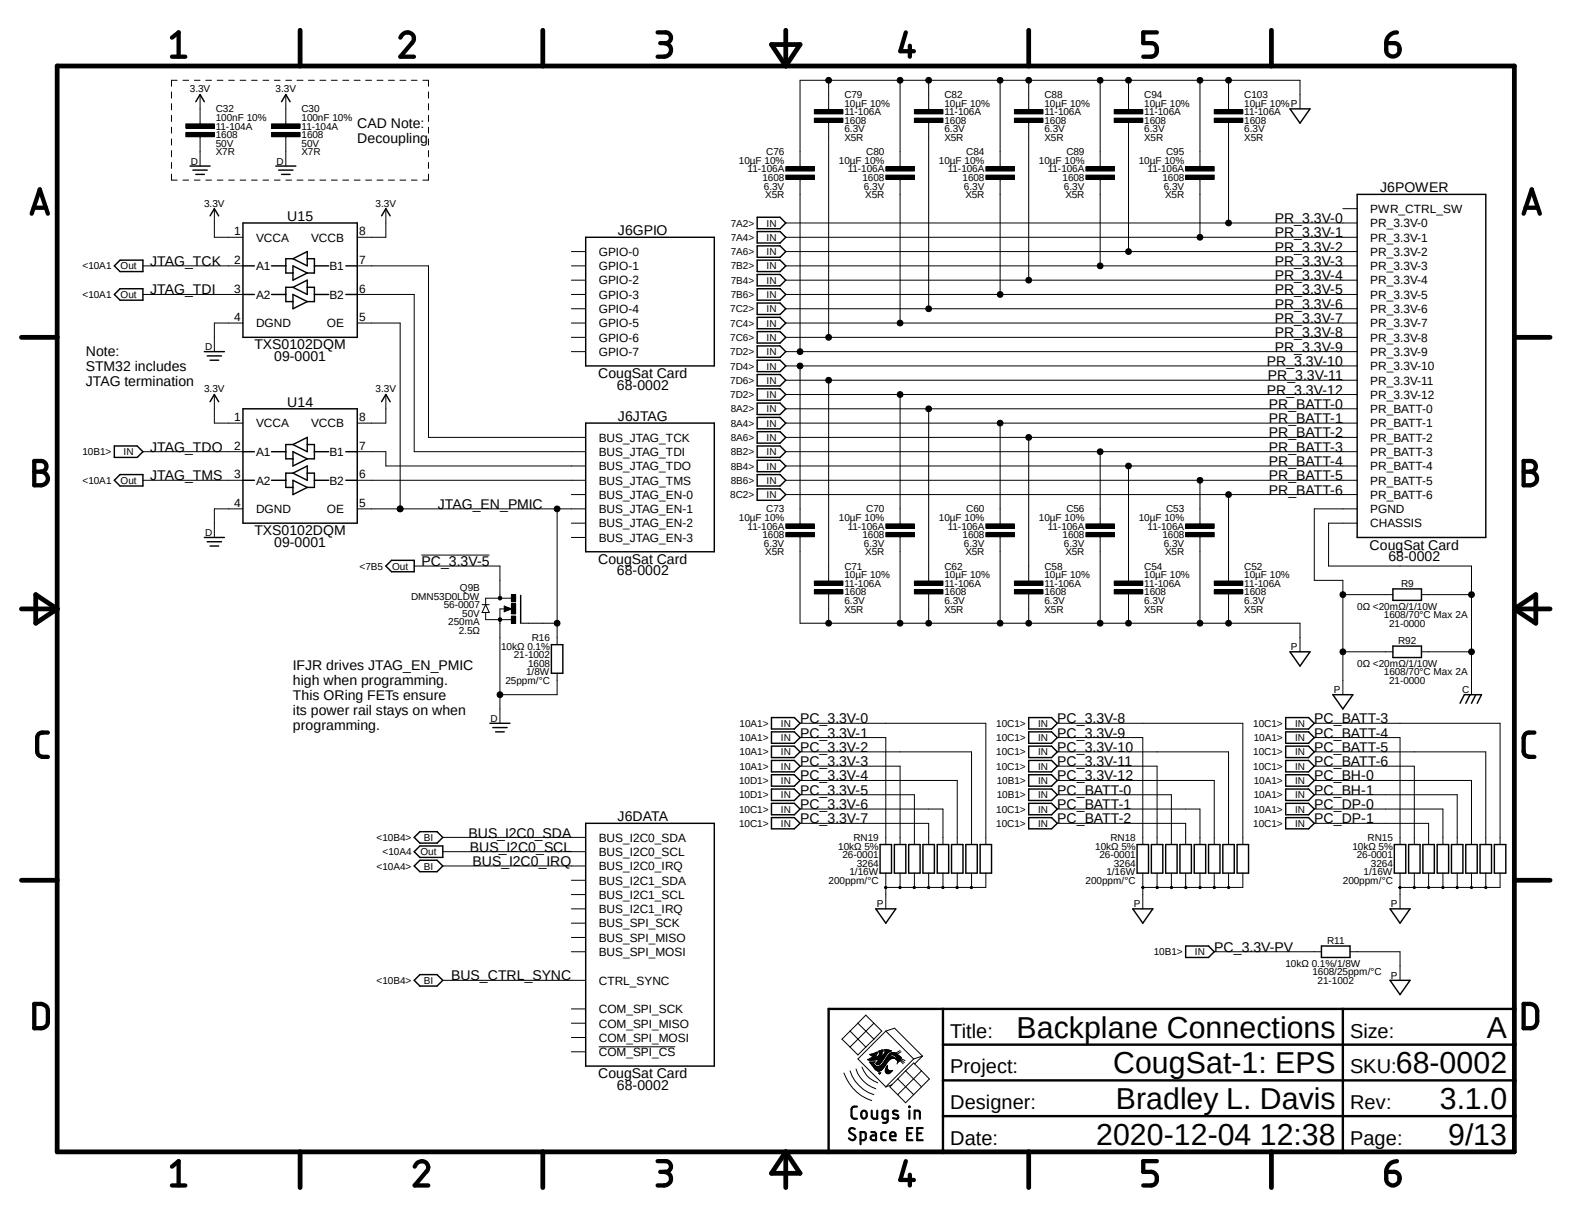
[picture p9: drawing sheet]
<svg xmlns="http://www.w3.org/2000/svg" width="279mm" height="216mm" viewBox="0 0 279 216" stroke-linecap="round" stroke-linejoin="round" font-family="sans-serif">
<path d="M3.4 3.1l272.6 209.7M276 3.1l-272.6 209.7" fill="none" stroke="#fff" stroke-width=".18"/>
<g fill="none" stroke="#000" stroke-width=".18">
<path d="M30.5 16.3v1.1M30.5 18.4v1.1M31.5 14.3h-1v1M32.5 14.3h1M34.5 14.3h1.1M35.6 16.8v5.2M36.6 14.3h1M38.6 14.3h1M40.6 14.3h1.1M42.7 14.3h1M44.7 14.3h1M46.7 14.3h1.1"/>
<path d="M48.8 14.3h1M50.8 14.3h1M50.8 16.8v5.2M52.8 14.3h1M54.8 14.3h1.1M56.9 14.3h1M58.9 14.3h1M60.9 14.3h1.1M62.9 14.3h1.1M65 14.3h1M67 14.3h1.1M69 14.3h1.1"/>
<path d="M71.1 14.3h1M73.1 14.3h1M75.1 14.3h1.1v1M76.2 16.3v1.1M76.2 18.4v1.1M144.7 19.5h5.1v.7h-5.1zM147.3 14.3v5.2M160 14.3v15.3M162.5 19.5h5.1v.7h-5.1zM165.1 14.3v5.2M177.8 14.3v15.3M180.3 19.5h5.1v.7h-5.1z"/>
<path d="M182.8 14.3v5.2M195.5 14.3v15.3M198 19.5h5.1v.7h-5.1zM200.6 14.3v5.2M213.3 14.3v15.3M215.8 19.5h5.1v.7h-5.1zM218.4 14.3v5.2M231.1 19.3v-5h-88.9v15.3M30.5 30.9v1.1h1M30.5 20.5v1.1M30.5 22.6v1.1M30.5 24.7v1.1"/>
<path d="M30.5 26.8v1.1M30.5 28.9v1M32.5 32h1M33 22h5.1v.8h-5.1zM33 23.5h5.1v.8h-5.1zM34.5 32h1.1M35.6 24.3v5.2M36.6 32h1M38.1 37.1v5.1h5.1M38.6 32h1M40.6 32h1.1M42.7 32h1"/>
<path d="M44.7 32h1M46.7 32h1.1M48.3 22h5v.8h-5zM48.3 23.5h5v.8h-5zM48.8 32h1M50.8 32h1M50.8 24.3v5.2M52.8 32h1M54.8 32h1.1M56.9 32h1M58.9 32h1M60.9 32h1.1"/>
<path d="M62.9 32h1.1M65 32h1M67 32h1.1M68.6 37.1v5.1h-5.1M69 32h1.1M71.1 32h1M73.1 32h1M76.2 30.9v1.1h-1.1M76.2 20.5v1.1M76.2 22.6v1.1M76.2 24.7v1.1M76.2 26.8v1.1"/>
<path d="M76.2 28.9v1M139.7 29.6h5v.8h-5zM139.7 31.1h5v.8h-5zM139.7 39.6h101.5M142.2 31.9v30.6M144.7 21h5.1v.8h-5.1zM147.3 21.8v38.1M157.4 29.6h5.1v.8h-5.1zM157.4 31.1h5.1v.8h-5.1zM160 31.9v25.5M162.5 21h5.1v.8h-5.1zM165.1 21.8v33.1"/>
<path d="M175.2 29.6h5.1v.8h-5.1zM175.2 31.1h5.1v.8h-5.1zM177.8 31.9v20.4M180.3 21h5.1v.8h-5.1zM182.8 21.8v28M193 29.6h5.1v.8h-5.1zM193 31.1h5.1v.8h-5.1zM195.5 31.9v15.3M198 21h5.1v.8h-5.1zM200.6 21.8v22.9M210.7 29.6h5.1v.8h-5.1zM210.7 31.1h5.1v.8h-5.1z"/>
<path d="M213.3 31.9v10.3M215.8 21h5.1v.8h-5.1zM218.4 21.8v17.8M238.7 37.1h2.5M25.4 47.2h17.8M25.4 52.3h17.8M43.2 57.4h-5.1v5.1M63.5 47.2h12.7v30.5h27.9M63.5 52.3h10.1v28h30.5M63.5 57.4h7.6v33M101.6 44.7h2.5M101.6 47.2h2.5"/>
<path d="M101.6 49.8h2.5M101.6 52.3h2.5M101.6 54.9h2.5M101.6 57.4h2.5M101.6 59.9h2.5M139.7 44.7h101.5M139.7 47.2h101.5M139.7 49.8h101.5M139.7 52.3h101.5M139.7 54.9h101.5M139.7 57.4h101.5M139.7 59.9h101.5"/>
<path d="M139.7 42.2h101.5M38.1 70.1v5.1h5.1M68.6 70.1v5.1h-5.1M101.6 62.5h2.5M139.7 62.5h101.5M139.7 77.7h101.5M139.7 65h101.5M139.7 67.6h101.5M139.7 70.1h101.5M139.7 72.6h101.5M139.7 75.2h101.5M142.2 65v28.1"/>
<path d="M147.3 67.6v35.7M160 70.1v23M165.1 72.6v30.7M177.8 75.2v17.9M182.8 77.7v25.6M25.4 80.3h17.8M25.4 85.3h17.8M43.2 90.4h-5.1v5.1M63.5 80.3h5.1v2.5h35.5M63.5 85.3h40.6M63.5 90.4h40.6M74.9 98.6h12.1"/>
<path d="M99 90.4v24.2M101.6 87.9h2.5M101.6 93h2.5M101.6 95.5h2.5M139.7 93.1h5v.8h-5zM139.7 94.6h5v.8h-5zM139.7 80.3h101.5M139.7 82.8h101.5M139.7 85.3h101.5M139.7 87.9h101.5M142.2 95.4v15.3h88.9v5.1M157.4 93.1h5.1v.8h-5.1z"/>
<path d="M157.4 94.6h5.1v.8h-5.1zM160 95.4v15.3M175.2 93.1h5.1v.8h-5.1zM175.2 94.6h5.1v.8h-5.1zM177.8 95.4v15.3M193 93.1h5.1v.8h-5.1zM193 94.6h5.1v.8h-5.1zM195.5 80.3v12.8M195.5 95.4v15.3M200.6 82.8v20.5M210.7 93.1h5.1v.8h-5.1zM210.7 94.6h5.1v.8h-5.1z"/>
<path d="M213.3 85.3v7.8M213.3 95.4v15.3M218.4 87.9v15.4M241.2 90.4h-7.6v12.7h5.1v20.3M241.2 93h-5.1v7.6h25.4v22.8M73.6 100.6h15.3v5.7M85.7 107.4h1.3M86.3 108.8v1.3h4.6M86.3 107.4l.7 1.4h-1.3zM88.6 109.9h.5v.4l-.2 .1-.3-.1zM88.6 106h.5v.5l-.2 .1-.3-.1zM89.6 107.7l1.3 .5-1.3 .5z"/>
<path d="M89.7 108.2h-.8v20.3M90.9 109.5h.8v1.2h-.8zM90.9 105.7h.8v1.2h-.8zM90.9 107.3h.8v1.8h-.8zM90.9 106.3h-4.6v1.1M92.7 110.7h6.3M99 119.6v3.8h-10.1M144.7 103.3h5.1v.7h-5.1zM144.7 104.8h5.1v.7h-5.1zM147.3 105.5v5.2M162.5 103.3h5.1v.7h-5.1zM162.5 104.8h5.1v.7h-5.1z"/>
<path d="M165.1 105.5v5.2M180.3 103.3h5.1v.7h-5.1zM180.3 104.8h5.1v.7h-5.1zM182.8 105.5v5.2M198 103.3h5.1v.7h-5.1zM198 104.8h5.1v.7h-5.1zM200.6 105.5v5.2M215.8 103.3h5.1v.7h-5.1zM215.8 104.8h5.1v.7h-5.1zM218.4 105.5v5.2M238.7 105.7h8.9M238.7 115.8h8.9"/>
<path d="M252.6 105.7h8.9M252.6 115.8h8.9M142.2 136.1h17.8v14M142.2 131.1h15.2v19M142.2 138.7h27.9v11.4M142.2 133.6h30.5v16.5M142.2 128.5h33v21.6M187.9 133.6h30.5v16.5M187.9 131.1h15.2v19M187.9 136.1h17.8v14M187.9 138.7h27.9v11.4M187.9 128.5h33v21.6"/>
<path d="M233.6 138.7h27.9v11.4M233.6 131.1h15.2v19M233.6 136.1h17.8v14M233.6 133.6h30.5v16.5M233.6 128.5h33v21.6M78.7 148.8h25.4M78.7 151.3h25.4M78.7 153.9h25.4M101.6 156.4h2.5M101.6 159h2.5M142.2 146.3h22.9v3.8M142.2 141.2h20.3v8.9"/>
<path d="M142.2 143.8h25.4v6.3M157.3 157.6h.3v.3h-.3l-.1-.2h.3h-.3zM157.4 155.2v6.3M159.8 157.6h.3v.3h-.3v-.2h.2h-.2zM160 155.2v2.5M162.3 157.6h.3v.3h-.3v-.2h.3h-.3zM162.5 155.2v2.5M164.9 157.6h.3v.3h-.3l-.1-.2h.3h-.3zM165.1 155.2v2.5M167.4 157.6h.3v.3h-.3v-.2h.2h-.2zM167.6 155.2v2.5M170 157.6h.3v.3h-.3l-.1-.2h.3h-.3z"/>
<path d="M170.1 155.2v2.5M172.5 157.6h.3v.3h-.3v-.2h.2h-.2zM172.7 155.2v2.5M175.2 155.2v2.5h-17.8M187.9 143.8h25.4v6.3M187.9 141.2h20.3v8.9M187.9 146.3h22.8v3.8M203 157.6h.3v.3h-.3l-.1-.2h.3h-.3zM203.1 155.2v6.3M205.5 157.6h.3v.3h-.3v-.2h.2h-.2zM205.7 155.2v2.5M208.1 157.6h.3v.3h-.3l-.1-.2h.3h-.3z"/>
<path d="M208.2 155.2v2.5M210.6 157.6h.3v.3h-.3v-.2h.2h-.2zM210.7 155.2v2.5M213.1 157.6h.3v.3h-.3v-.2h.3h-.3zM213.3 155.2v2.5M215.7 157.6h.3v.3h-.3l-.1-.2h.3h-.3zM215.8 155.2v2.5M218.2 157.6h.3v.3h-.3v-.2h.2h-.2zM218.4 155.2v2.5M220.9 155.2v2.5h-17.8M233.6 146.3h20.3v3.8M233.6 143.8h22.9v6.3"/>
<path d="M233.6 141.2h25.4v8.9M248.7 157.6h.3v.3h-.3l-.1-.2h.3h-.3zM248.8 155.2v6.3M251.2 157.6h.3v.3h-.3v-.2h.2h-.2zM251.4 155.2v2.5M253.8 157.6h.2v.3h-.2l-.1-.2h.3h-.3zM253.9 155.2v2.5M256.3 157.6h.3v.3h-.3l-.1-.2h.3h-.3zM256.5 155.2v2.5M258.9 157.6h.2v.3h-.2l-.1-.2h.2h-.2zM259 155.2v2.5M261.4 157.6h.3v.3h-.3l-.1-.2h.3h-.3z"/>
<path d="M261.5 155.2v2.5M263.9 157.6h.3v.3h-.3v-.2h.2h-.2zM264.1 155.2v2.5M266.6 155.2v2.5h-17.8M78.7 174.2h25.4M101.6 161.5h2.5M101.6 164h2.5M101.6 166.6h2.5M101.6 169.1h2.5M101.6 179.3h2.5M215.8 169.1h19.1M239.9 169.1h8.9v5.1"/>
<path d="M101.6 181.8h2.5M101.6 184.4h2.5M101.6 186.9h2.5M106.4 186h13.6M150 190.7a7.9 7.9 0 0 0 4.9 4.9M151.1 190.3a6.6 6.6 0 0 0 4.2 4.2M151.1 186.1l1.4 1.4 1.4-1.4M151.1 183.2l2.8 2.9M152.1 189.9a5.5 5.5 0 0 0 3.6 3.6M152.5 181.8l1.4-1.4 2.8 2.8-1.4 1.5M152.5 181.8l-2.9 2.9 1.5 1.4M152.5 181.8l2.8 2.9"/>
<path d="M153.2 189.6a4.4 4.4 0 0 0 2.8 2.8M154.3 188.3h1.6M154.3 188.3h1.3M154.5 188.2l-.3 .1 .7 .1 1.3-.3-.3 .6M154.5 188.2h2.6M154.6 188.8h.8M154.6 187.4h1.1M154.6 188.8h.7M154.7 188.1h2.4M154.7 188.9h.5M154.7 187.5h1M154.7 188.9l.7 1"/>
<path d="M154.8 189h.5M154.8 188h2.4M154.9 189.1h.4M154.9 187.6h.8M154.9 187.3h.9M154.9 189.2h.5M154.9 187.9l-.4 .3M154.9 187.9h2.3M155 187.8h.6M155 189.3h.5M155.1 189.4h.5M155.1 187.7h.6"/>
<path d="M155.2 189.6h2M155.2 187.2h.7M155.2 188.9l.1 .2M155.3 189.7h1.8M155.3 184.7l-1.4 1.4M155.3 181.8l-4.2 4.3M155.3 189.1l.5 .4M155.4 189.8h1.6M155.4 189.9h1.5M155.4 189.9l.2 .2M155.5 188.7h.1M155.5 187.1h.4"/>
<path d="M155.5 190h1.3M155.5 188.7h-1l.2 .2M155.5 188.7l-.3 .2M155.6 190.1a.7 .7 0 0 0 .9 .1M155.6 190.1h1.2M155.7 190.2h1M155.7 189h.7M155.7 188.9h.8M155.7 187h.2M155.8 188.8h.7M155.8 190.2h.7M155.8 189.1h.5"/>
<path d="M155.8 187.8h1.5M155.9 188.8h.7M155.9 186.9h.1M155.9 186.9l-.3 1 .6-.3M155.9 186.9l-1.3 .5 .6 .3-.3 .2M155.9 188.7h.8M156 188.6h.8M156 187.7h1.4M156 188.5h.8M156.1 188.4h.8M156.1 187.7h1.3M156.1 188.3h.8"/>
<path d="M156.2 188.3h.8M156.2 187.6h1.2M156.2 186.8l.1 .3h.1l-.1 .3M156.2 187.5h.5M156.2 186.9h.6M156.2 186.8h.7M156.3 190.8h.1M156.3 189.5h.9M156.3 187h.5M156.3 187.4l-.1 .2M156.3 187.4h.4M156.3 187.3h.4"/>
<path d="M156.3 187.2h.5M156.4 190.7l.1-.1-.2 .2M156.4 187.1h.4M156.4 189.4l-1.2 .1M156.4 189.4h.9M156.4 186.7l-.2 .1M156.4 186.7h.5M156.5 190.7h-.3l.2 .2M156.5 189.3h.9M156.7 189.2h.7M156.7 186.6h.3l-.1 .3h-.7M156.7 186.6l-.3 .1"/>
<path d="M156.7 186.6h.2M156.7 190.2h-.2M156.7 187.4l.1 .2 .1-.1M156.8 186.9l-.1 .5M156.8 189.1h.7M156.8 189h.7M156.8 190l-.1 .2M156.9 188.9h.7M156.9 187.5h.6M157 188.8h.6M157 187.4h.6M157.1 188.2l-.5 .6a.57 .57 0 0 1-.9 .2l.2-.3"/>
<path d="M157.1 188.8h.6M157.1 188.8l-.7 .6M157.1 188.7h.7M157.1 187.3h.5M157.1 189.7l-.3 .3M157.2 187.2l-.3 .3M157.2 188.6h.6M157.2 187.2h.5M157.2 188.5h.7M157.3 188.4h.7M157.3 187.8l-.2 .4M157.3 187.1h.5"/>
<path d="M157.3 186.8h1M157.3 186.7h1M157.3 186.6h.8M157.3 187h.6M157.4 190.3h1.1M157.4 190.4h1.1M157.4 190.2h.6M157.4 190.2h.5M157.4 188.3h.7M157.4 190.5h1M157.4 190.1h.4M157.4 190h.4"/>
<path d="M157.4 186.9h.8M157.4 188.3h.8M157.4 186.9h.6M157.4 183.2l5 5M157.4 183.2l-4.9 5 5 5M157.4 183.2l1.6-.5 5 5M157.4 190.6h.9M157.4 189.9h.3M157.4 188.2h.9M157.5 189.8h.2M157.5 188.1h1.1M157.5 188.1l-.4 .7"/>
<path d="M157.5 190.7h.7M157.5 189.7h.2M157.6 189.7h.1M157.6 188h1.4M157.6 189.6h.1M157.6 187.9h1.4M157.6 189.5h.1M157.6 187.8h1.2M157.7 190.8h.3M157.7 189.4v-.1l-.3 .8v.5M157.7 189.4v.3M157.7 189.7l.1 .3"/>
<path d="M157.7 189.4h.1M157.7 187.7h.4M157.8 190l.3 .3M157.8 187.7h.3M157.9 187.6h.3M157.9 187.5h.4M158 187.4h1.6M158.2 186.9l-.5 .3-.4 .6M158.2 186.9l.3-.2-1.2-.2v.3h.1l-.2 .4M158.2 190.3l.5-.1-.7 .6h-.3l-.3-.2M158.2 187.2h1.1M158.3 187.5l-.3 .2 .7 .1 .5 .4"/>
<path d="M158.3 187.1h.9M158.3 187.1a1.08 1.08 0 0 1 1.4 .4l.5 .4M158.3 187.1l-.8 1M158.3 187.5a.79 .79 0 0 1 1.1 .7h-.1l.2 .3M158.5 190.2h.1M158.8 187.5h.8M159 187.6h.8M159 188.1l.2 .1M159.1 187.7h.8M159.2 188.2h.1M159.2 188.1a1.53 1.53 0 0 0-1.8 1l-.3 .6M159.2 187.7h.8"/>
<path d="M159.3 187.8h.8M159.3 188.3h.8M159.3 187.9h.9M159.3 188h.8M159.4 188.3h.6M159.4 188.2h.7M159.4 188.1h.7M159.5 188.4h.5M159.5 188.8l-.1 .3M159.5 188.6h.3M159.5 188.5h.4M159.5 188.5l.1 .2"/>
<path d="M159.6 191.7l-1.4 1.4 1.4 1.4M159.6 191.7l2.8 2.8M159.6 188.8h.1M159.6 188.7h.1M159.6 188.7l-.1 .1M159.9 188.4l.6 .6M160 186.7l-.8 .5M160 188.4l-.4 .3M160.1 188.3l.6 .5M160.1 188.3l-.1 .1M160.1 188.1l.8 .4M160.1 186.9l-.7 .4h-1.3"/>
<path d="M160.2 187.9l-.1 .4M161 190.3l1.4-1.4 1.4 1.4M161 190.3l-1.4 1.4M161 190.3l2.8 2.8M162.4 188.2l-5 4.9 1.1-.3M163.8 190.3l1.4 1.4-4.2 4.3-1.4-1.5M163.8 190.3l-4.2 4.2M164 187.7l-1.6 .5M164 187.7l-1.4 1.4"/>
<circle cx="147.3" cy="14.3" r=".51"/>
<circle cx="160" cy="14.3" r=".51"/>
<circle cx="165.1" cy="14.3" r=".51"/>
<circle cx="177.8" cy="14.3" r=".51"/>
<circle cx="182.8" cy="14.3" r=".51"/>
<circle cx="195.5" cy="14.3" r=".51"/>
<circle cx="200.6" cy="14.3" r=".51"/>
<circle cx="213.3" cy="14.3" r=".51"/>
<circle cx="218.4" cy="14.3" r=".51"/>
<circle cx="218.4" cy="39.6" r=".51"/>
<circle cx="147.3" cy="59.9" r=".51"/>
<circle cx="160" cy="57.4" r=".51"/>
<circle cx="165.1" cy="54.9" r=".51"/>
<circle cx="177.8" cy="52.3" r=".51"/>
<circle cx="182.8" cy="49.8" r=".51"/>
<circle cx="195.5" cy="47.2" r=".51"/>
<circle cx="200.6" cy="44.7" r=".51"/>
<circle cx="213.3" cy="42.2" r=".51"/>
<circle cx="142.2" cy="65" r=".51"/>
<circle cx="142.2" cy="62.5" r=".51"/>
<circle cx="147.3" cy="67.6" r=".51"/>
<circle cx="160" cy="70.1" r=".51"/>
<circle cx="165.1" cy="72.6" r=".51"/>
<circle cx="177.8" cy="75.2" r=".51"/>
<circle cx="182.8" cy="77.7" r=".51"/>
<circle cx="71.1" cy="90.4" r=".51"/>
<circle cx="99" cy="90.4" r=".51"/>
<circle cx="195.5" cy="80.3" r=".51"/>
<circle cx="200.6" cy="82.8" r=".51"/>
<circle cx="213.3" cy="85.3" r=".51"/>
<circle cx="218.4" cy="87.9" r=".51"/>
<circle cx="99" cy="110.7" r=".51"/>
<circle cx="147.3" cy="110.7" r=".51"/>
<circle cx="160" cy="110.7" r=".51"/>
<circle cx="165.1" cy="110.7" r=".51"/>
<circle cx="177.8" cy="110.7" r=".51"/>
<circle cx="182.8" cy="110.7" r=".51"/>
<circle cx="195.5" cy="110.7" r=".51"/>
<circle cx="200.6" cy="110.7" r=".51"/>
<circle cx="213.3" cy="110.7" r=".51"/>
<circle cx="218.4" cy="110.7" r=".51"/>
<circle cx="238.7" cy="105.7" r=".51"/>
<circle cx="238.7" cy="115.8" r=".51"/>
<circle cx="261.5" cy="115.8" r=".51"/>
<circle cx="261.5" cy="105.7" r=".51"/>
<circle cx="88.9" cy="123.4" r=".51"/>
</g>
<g fill="none" stroke="#000" stroke-width=".85">
<path d="M10.2 11.7h259v193h-259zM53.3 5.4v6.3M96.5 5.4v6.3M137.1 7.9h5.1l-2.5 3.8zM139.7 5.4v6.3M182.8 5.4v6.3M226 5.4v6.3M3.8 59.9h6.4M269.2 59.9h6.3M3.8 108.2h6.4M6.3 105.7l3.9 2.5-3.9 2.5zM269.2 108.2h6.3"/>
<path d="M269.2 108.2l3.8-2.5v5zM3.8 156.4h6.4M269.2 156.4h6.3M53.3 204.7v6.3M96.5 204.7v6.3M139.7 204.7v6.3M139.7 204.7l2.5 3.8h-5.1zM182.8 204.7v6.3M226 204.7v6.3"/>
</g>
<g fill="none" stroke="#000" stroke-width=".76">
<path d="M30.6 6.7l1.1-.9v4.3M30.6 10.1h2.3M71.2 6.7a1.19 1.19 0 0 1 1.5-.9 1.19 1.19 0 0 1 .7 1.6l-2.2 2.7h2.4M116.9 5.8h1.4a.95 .95 0 0 1 1 .9 .95 .95 0 0 1-1 1h-1M118.1 7.7a1.21 1.21 0 0 1 1.2 1.2 1.21 1.21 0 0 1-1.2 1.2h-1.2M161 5.8l-1 3.3h2.4M161.7 8.1v2M205.6 5.8h-2.4v1.9h1.4a1.23 1.23 0 0 1 1 1.2 1.23 1.23 0 0 1-1 1.2h-1.4M246.4 7.7h1.4a1.21 1.21 0 0 1 .9 1.4 1.21 1.21 0 0 1-1.3 .9 1.09 1.09 0 0 1-1-1.2zM248.3 5.8a1.88 1.88 0 0 0-1.9 1.9M5.6 38l1.5-4.3 1.4 4.3M6 36.9h2.2"/>
<path d="M270.8 38l1.4-4.3 1.5 4.3M271.1 36.9h2.2M6.1 81.9h1.2a.95 .95 0 0 1 1 1 .95 .95 0 0 1-1 .9 1.21 1.21 0 0 1 1.2 1.2 1.21 1.21 0 0 1-1.2 1.2h-1.2zM6.1 83.8h1.2M270.8 81.9h1.2a.95 .95 0 0 1 1 1 .95 .95 0 0 1-1 .9 1.21 1.21 0 0 1 1.2 1.2 1.21 1.21 0 0 1-1.2 1.2h-1.2zM270.8 83.8h1.2M8.5 130.2h-1a.87 .87 0 0 0-.9 .9v2.4a.97 .97 0 0 0 .9 1h1M272.7 130.2h-.9a.94 .94 0 0 0-1 .9v2.4a.97 .97 0 0 0 1 1h.9M6.1 178.4a2.22 2.22 0 0 1 2.2 .5l.2 .7v1.9a1.13 1.13 0 0 1-1.2 1.2h-1.2zM270.8 178.4a2.07 2.07 0 0 1 2.2 .5l.2 .7v1.9a1.21 1.21 0 0 1-1.2 1.2h-1.2zM30.6 207.3l1.1-1v4.4M30.6 210.7h2.3"/>
<path d="M73.7 207.3a1.2 1.2 0 0 1 1.4-1 1.2 1.2 0 0 1 1 1.4l-2.4 3h2.4M116.9 206.3h1.4a.95 .95 0 0 1 1 1 .95 .95 0 0 1-1 .9h-1M118.1 208.2a1.21 1.21 0 0 1 1.2 1.2 1.21 1.21 0 0 1-1.2 1.3h-1.2M161 206.3l-1 3.4h2.4M161.7 208.7v2M205.6 206.3h-2.4v1.9h1.4a1.23 1.23 0 0 1 1 1.2 1.23 1.23 0 0 1-1 1.3h-1.4M246.4 208.2h1.4a1.2 1.2 0 0 1 1 1.4 1.2 1.2 0 0 1-1.3 1 1.2 1.2 0 0 1-1.1-1.1zM248.3 206.3a1.88 1.88 0 0 0-1.9 1.9"/>
</g>
<path d="M167.6 179.3v25.4M238.7 179.3v25.4M269.2 179.3h-121.9v25.4M167.6 198.3h101.6M167.6 192h101.6M167.6 185.6h101.6" fill="none" stroke="#000" stroke-width=".42"/>
<g fill="none" stroke="#000" stroke-width=".38">
<path d="M152.3 196.6l-.7 .1-.3 .4 .1 1.4 .4 .3h.5M153.2 197.6a.49 .49 0 0 1 .5-.2 .49 .49 0 0 1 .4 .4v.5a.49 .49 0 0 1-.5 .5 .49 .49 0 0 1-.5-.5zM154.9 197.4v1l.4 .4h.6v-1.4M157.8 198.8h-.6l-.3-.2-.1-.9 .2-.3h.8v1.7l-.4 .4h-.5M159.6 197.4a.61 .61 0 0 0-.9 .2l.2 .4 .6 .2 .2 .3a.63 .63 0 0 1-1 .2M161.6 196.6l.1 .1zM161.6 197.4v1.4M162.6 198.8v-1.4h.6l.2 .1 .1 1.3M151.9 200.6a.6 .6 0 0 0-1 .3l.3 .4 .6 .4a.51 .51 0 0 1 .2 .7 .51 .51 0 0 1-.7 .2l-.4-.3M153 202.6h.5l.3-.2 .1-.9-.2-.3h-.7v2.1M154.9 201.2h.6l.2 .3v1.1h-.5a.42 .42 0 0 1-.5-.4 .42 .42 0 0 1 .5-.4h.5M157.4 201.2h-.6l-.2 .3 .1 .9 .3 .2h.4"/>
<path d="M158.2 201.9h1a.51 .51 0 0 0-.4-.7 .51 .51 0 0 0-.6 .4l.1 .8 .3 .2h.6M161.2 201.4h.8M162.2 200.4h-1v2.2h1M163 201.4h.7M164 200.4h-1v2.2h1"/>
</g>
<g fill="none" stroke="#000" stroke-width=".25">
<path d="M34.8 18.1l.8-1.3 .7 1.3M50 18.1l.8-1.3 .8 1.3M229.3 19.3h3.5l-1.7 2.6zM33.8 29.5h3.5M34.3 30.2h2.5M34.8 31h1.5M37.3 38.4l.8-1.3 .8 1.3M43.2 39.6h20.3v20.3h-20.3zM49 29.5h3.6M49.5 30.2h2.6M50 31h1.6M67.8 38.4l.8-1.3 .7 1.3"/>
<path d="M134.6 38.6h4l1.1 1-1.1 1h-4zM241.2 34.5h22.9v61h-22.9zM20.3 52.3l1-1h4.1v2h-4.1zM21.3 46.2h4.1v2.1h-4.1l-1-1.1zM43.2 47.2h2M43.2 52.3h2M48.3 47.2h2.5M48.3 52.3h2.5M52.1 47.2l2.5 1.3-2.5 1.3zM52.1 52.3l2.5 1.3-2.5 1.3zM52.1 46h-1.3v2.5h1.3M52.1 51.1h-1.3v2.5h1.3"/>
<path d="M52.1 46l2.5-1.3v2.5zM52.1 51.1l2.5-1.3v2.5zM54.6 46h1.3v2.5h-1.3M54.6 51.1h1.3v2.5h-1.3M55.9 47.2h2.5M55.9 52.3h2.5M61.5 47.2h2M61.5 52.3h2M104.1 42.2h22.9v22.8h-22.9zM134.6 41.1h4l1.1 1.1-1.1 1h-4zM134.6 43.7h4l1.1 1-1.1 1h-4zM134.6 46.2h4l1.1 1-1.1 1.1h-4z"/>
<path d="M134.6 48.8h4l1.1 1-1.1 1h-4zM134.6 51.3h4l1.1 1-1.1 1h-4zM134.6 53.8h4l1.1 1.1-1.1 1h-4zM134.6 56.4h4l1.1 1-1.1 1h-4zM134.6 58.9h4l1.1 1-1.1 1.1h-4zM20.3 79.2h4.1l1 1.1-1 1h-4.1zM36.3 62.5h3.6M36.8 63.2h2.6M37.3 64h1.6M37.3 71.4l.8-1.3 .8 1.3M43.2 72.6h20.3v20.4h-20.3zM52.1 79h-1.3v2.5h1.3"/>
<path d="M52.1 79l2.5-1.3v2.6zM54.6 79h1.3v2.5h-1.3M67.8 71.4l.8-1.3 .7 1.3M104.1 75.2h22.9v22.8h-22.9zM134.6 61.5h4l1.1 1-1.1 1h-4zM134.6 64h4l1.1 1-1.1 1h-4zM134.6 66.5h4l1.1 1.1-1.1 1h-4zM134.6 69.1h4l1.1 1-1.1 1h-4zM134.6 71.6h4l1.1 1-1.1 1.1h-4zM134.6 74.2h4l1.1 1-1.1 1h-4zM134.6 76.7h4l1.1 1-1.1 1h-4zM134.6 79.2h4l1.1 1.1-1.1 1h-4z"/>
<path d="M21.3 84.3h4.1v2.1h-4.1l-1-1.1zM36.3 95.5h3.6M36.8 96.3h2.6M37.3 97h1.6M43.2 80.3h2M43.2 85.3h2M48.3 80.3h2.5M48.3 85.3h2.5M52.1 80.3l2.5 1.2-2.5 1.3zM52.1 85.3l2.5 1.3-2.5 1.3zM52.1 84.1h-1.3v2.5h1.3M52.1 84.1l2.5-1.3v2.5z"/>
<path d="M54.6 84.1h1.3v2.5h-1.3M55.9 80.3h2.5M55.9 85.3h2.5M61.5 80.3h2M61.5 85.3h2M134.6 81.8h4l1.1 1-1.1 1h-4zM134.6 84.3h4l1.1 1-1.1 1.1h-4zM134.6 86.9h4l1.1 1-1.1 1h-4zM68.6 100.6l1-1h4v2h-4zM92.5 105.8v4.9M98 114.6h2v5h-2zM229.3 115.8h3.5l-1.7 2.6z"/>
<path d="M247.6 104.6h5v2.1h-5zM247.6 114.8h5v2h-5zM87.1 128.5h3.5M87.6 129.3h2.5M88.1 130h1.5M137.1 130h4.1l1 1.1-1 1h-4.1zM137.1 127.5h4.1l1 1-1 1h-4.1zM137.1 132.6h4.1l1 1-1 1h-4.1zM137.1 135.1h4.1l1 1-1 1.1h-4.1zM137.1 137.7h4.1l1 1-1 1h-4.1zM182.8 130h4.1l1 1.1-1 1h-4.1zM182.8 137.7h4.1l1 1-1 1h-4.1z"/>
<path d="M182.8 135.1h4.1l1 1-1 1.1h-4.1zM182.8 132.6h4.1l1 1-1 1h-4.1zM182.8 127.5h4.1l1 1-1 1h-4.1zM228.5 130h4.1l1 1.1-1 1h-4.1zM228.5 137.7h4.1l1 1-1 1h-4.1zM228.5 135.1h4.1l1 1-1 1.1h-4.1zM228.5 132.6h4.1l1 1-1 1h-4.1zM228.5 127.5h4.1l1 1-1 1h-4.1zM236.9 123.4h3.6l-1.8 2.6zM259.5 125l.8-1.6h3l-.7 1.6M261.3 123.4l-.8 1.6M262.3 123.4l-.8 1.6"/>
<path d="M73.6 153.9l1-1h3.1l1 1-1 1h-3.1zM74.6 147.8h3.1l1 1-1 1h-3.1l-1-1zM74.6 150.3h4.1v2.1h-4.1l-1-1.1zM104.1 146.3h22.9v43.1h-22.9zM137.1 145.3h4.1l1 1-1 1h-4.1zM137.1 140.2h4.1l1 1-1 1h-4.1zM137.1 142.7h4.1l1 1.1-1 1h-4.1zM156.4 150.1h2.1v5.1h-2.1zM159 150.1h2v5.1h-2zM161.5 150.1h2v5.1h-2zM164 150.1h2.1v5.1h-2.1zM166.6 150.1h2v5.1h-2z"/>
<path d="M169.1 150.1h2.1v5.1h-2.1zM171.7 150.1h2v5.1h-2zM174.2 150.1h2v5.1h-2zM182.8 145.3h4.1l1 1-1 1h-4.1zM182.8 142.7h4.1l1 1.1-1 1h-4.1zM182.8 140.2h4.1l1 1-1 1h-4.1zM202.1 150.1h2v5.1h-2zM204.6 150.1h2.1v5.1h-2.1zM207.2 150.1h2v5.1h-2zM209.7 150.1h2.1v5.1h-2.1zM212.3 150.1h2v5.1h-2zM214.8 150.1h2v5.1h-2z"/>
<path d="M217.3 150.1h2.1v5.1h-2.1zM219.9 150.1h2v5.1h-2zM228.5 145.3h4.1l1 1-1 1h-4.1zM228.5 142.7h4.1l1 1.1-1 1h-4.1zM228.5 140.2h4.1l1 1-1 1h-4.1zM247.8 150.1h2.1v5.1h-2.1zM250.4 150.1h2v5.1h-2zM252.9 150.1h2v5.1h-2zM255.4 150.1h2.1v5.1h-2.1zM258 150.1h2v5.1h-2zM260.5 150.1h2.1v5.1h-2.1zM263.1 150.1h2v5.1h-2z"/>
<path d="M265.6 150.1h2v5.1h-2zM74.6 173.2h3.1l1 1-1 1h-3.1l-1-1zM155.7 161.5h3.5l-1.8 2.5zM201.3 161.5h3.6l-1.8 2.5zM210.7 168.1h4.1l1 1-1 1h-4.1zM234.9 168.1h5v2h-5zM247.1 161.5h3.5l-1.8 2.5zM247.1 174.2h3.5l-1.8 2.5z"/>
</g>
<g fill="#000">
<path d="M144.7 19.5h5.1v.7h-5.1z" fill-rule="evenodd"/>
<path d="M162.5 19.5h5.1v.7h-5.1z" fill-rule="evenodd"/>
<path d="M180.3 19.5h5.1v.7h-5.1z" fill-rule="evenodd"/>
<path d="M198 19.5h5.1v.7h-5.1z" fill-rule="evenodd"/>
<path d="M215.8 19.5h5.1v.7h-5.1z" fill-rule="evenodd"/>
<path d="M33 22h5.1v.8h-5.1z" fill-rule="evenodd"/>
<path d="M33 23.5h5.1v.8h-5.1z" fill-rule="evenodd"/>
<path d="M48.3 22h5v.8h-5z" fill-rule="evenodd"/>
<path d="M48.3 23.5h5v.8h-5z" fill-rule="evenodd"/>
<path d="M139.7 29.6h5v.8h-5z" fill-rule="evenodd"/>
<path d="M139.7 31.1h5v.8h-5z" fill-rule="evenodd"/>
<path d="M144.7 21h5.1v.8h-5.1z" fill-rule="evenodd"/>
<path d="M157.4 29.6h5.1v.8h-5.1z" fill-rule="evenodd"/>
<path d="M157.4 31.1h5.1v.8h-5.1z" fill-rule="evenodd"/>
<path d="M162.5 21h5.1v.8h-5.1z" fill-rule="evenodd"/>
<path d="M175.2 29.6h5.1v.8h-5.1z" fill-rule="evenodd"/>
<path d="M175.2 31.1h5.1v.8h-5.1z" fill-rule="evenodd"/>
<path d="M180.3 21h5.1v.8h-5.1z" fill-rule="evenodd"/>
<path d="M193 29.6h5.1v.8h-5.1z" fill-rule="evenodd"/>
<path d="M193 31.1h5.1v.8h-5.1z" fill-rule="evenodd"/>
<path d="M198 21h5.1v.8h-5.1z" fill-rule="evenodd"/>
<path d="M210.7 29.6h5.1v.8h-5.1z" fill-rule="evenodd"/>
<path d="M210.7 31.1h5.1v.8h-5.1z" fill-rule="evenodd"/>
<path d="M215.8 21h5.1v.8h-5.1z" fill-rule="evenodd"/>
<path d="M139.7 93.1h5v.8h-5z" fill-rule="evenodd"/>
<path d="M139.7 94.6h5v.8h-5z" fill-rule="evenodd"/>
<path d="M157.4 93.1h5.1v.8h-5.1z" fill-rule="evenodd"/>
<path d="M157.4 94.6h5.1v.8h-5.1z" fill-rule="evenodd"/>
<path d="M175.2 93.1h5.1v.8h-5.1z" fill-rule="evenodd"/>
<path d="M175.2 94.6h5.1v.8h-5.1z" fill-rule="evenodd"/>
<path d="M193 93.1h5.1v.8h-5.1z" fill-rule="evenodd"/>
<path d="M193 94.6h5.1v.8h-5.1z" fill-rule="evenodd"/>
<path d="M210.7 93.1h5.1v.8h-5.1z" fill-rule="evenodd"/>
<path d="M210.7 94.6h5.1v.8h-5.1z" fill-rule="evenodd"/>
<path d="M88.6 109.9h.5v.4l-.2 .1-.3-.1z" fill-rule="evenodd"/>
<path d="M88.6 106h.5v.5l-.2 .1-.3-.1z" fill-rule="evenodd"/>
<path d="M90.9 109.5h.8v1.2h-.8z" fill-rule="evenodd"/>
<path d="M90.9 105.7h.8v1.2h-.8z" fill-rule="evenodd"/>
<path d="M90.9 107.3h.8v1.8h-.8z" fill-rule="evenodd"/>
<path d="M144.7 103.3h5.1v.7h-5.1z" fill-rule="evenodd"/>
<path d="M144.7 104.8h5.1v.7h-5.1z" fill-rule="evenodd"/>
<path d="M162.5 103.3h5.1v.7h-5.1z" fill-rule="evenodd"/>
<path d="M162.5 104.8h5.1v.7h-5.1z" fill-rule="evenodd"/>
<path d="M180.3 103.3h5.1v.7h-5.1z" fill-rule="evenodd"/>
<path d="M180.3 104.8h5.1v.7h-5.1z" fill-rule="evenodd"/>
<path d="M198 103.3h5.1v.7h-5.1z" fill-rule="evenodd"/>
<path d="M198 104.8h5.1v.7h-5.1z" fill-rule="evenodd"/>
<path d="M215.8 103.3h5.1v.7h-5.1z" fill-rule="evenodd"/>
<path d="M215.8 104.8h5.1v.7h-5.1z" fill-rule="evenodd"/>
<path d="M157.3 157.6h.3v.3h-.3l-.1-.2h.3h-.3z" fill-rule="evenodd"/>
<path d="M159.8 157.6h.3v.3h-.3v-.2h.2h-.2z" fill-rule="evenodd"/>
<path d="M162.3 157.6h.3v.3h-.3v-.2h.3h-.3z" fill-rule="evenodd"/>
<path d="M164.9 157.6h.3v.3h-.3l-.1-.2h.3h-.3z" fill-rule="evenodd"/>
<path d="M167.4 157.6h.3v.3h-.3v-.2h.2h-.2z" fill-rule="evenodd"/>
<path d="M170 157.6h.3v.3h-.3l-.1-.2h.3h-.3z" fill-rule="evenodd"/>
<path d="M172.5 157.6h.3v.3h-.3v-.2h.2h-.2z" fill-rule="evenodd"/>
<path d="M203 157.6h.3v.3h-.3l-.1-.2h.3h-.3z" fill-rule="evenodd"/>
<path d="M205.5 157.6h.3v.3h-.3v-.2h.2h-.2z" fill-rule="evenodd"/>
<path d="M208.1 157.6h.3v.3h-.3l-.1-.2h.3h-.3z" fill-rule="evenodd"/>
<path d="M210.6 157.6h.3v.3h-.3v-.2h.2h-.2z" fill-rule="evenodd"/>
<path d="M213.1 157.6h.3v.3h-.3v-.2h.3h-.3z" fill-rule="evenodd"/>
<path d="M215.7 157.6h.3v.3h-.3l-.1-.2h.3h-.3z" fill-rule="evenodd"/>
<path d="M218.2 157.6h.3v.3h-.3v-.2h.2h-.2z" fill-rule="evenodd"/>
<path d="M248.7 157.6h.3v.3h-.3l-.1-.2h.3h-.3z" fill-rule="evenodd"/>
<path d="M251.2 157.6h.3v.3h-.3v-.2h.2h-.2z" fill-rule="evenodd"/>
<path d="M253.8 157.6h.2v.3h-.2l-.1-.2h.3h-.3z" fill-rule="evenodd"/>
<path d="M256.3 157.6h.3v.3h-.3l-.1-.2h.3h-.3z" fill-rule="evenodd"/>
<path d="M258.9 157.6h.2v.3h-.2l-.1-.2h.2h-.2z" fill-rule="evenodd"/>
<path d="M261.4 157.6h.3v.3h-.3l-.1-.2h.3h-.3z" fill-rule="evenodd"/>
<path d="M263.9 157.6h.3v.3h-.3v-.2h.2h-.2z" fill-rule="evenodd"/>
<circle cx="147.3" cy="14.3" r=".51"/>
<circle cx="160" cy="14.3" r=".51"/>
<circle cx="165.1" cy="14.3" r=".51"/>
<circle cx="177.8" cy="14.3" r=".51"/>
<circle cx="182.8" cy="14.3" r=".51"/>
<circle cx="195.5" cy="14.3" r=".51"/>
<circle cx="200.6" cy="14.3" r=".51"/>
<circle cx="213.3" cy="14.3" r=".51"/>
<circle cx="218.4" cy="14.3" r=".51"/>
<circle cx="218.4" cy="39.6" r=".51"/>
<circle cx="147.3" cy="59.9" r=".51"/>
<circle cx="160" cy="57.4" r=".51"/>
<circle cx="165.1" cy="54.9" r=".51"/>
<circle cx="177.8" cy="52.3" r=".51"/>
<circle cx="182.8" cy="49.8" r=".51"/>
<circle cx="195.5" cy="47.2" r=".51"/>
<circle cx="200.6" cy="44.7" r=".51"/>
<circle cx="213.3" cy="42.2" r=".51"/>
<circle cx="142.2" cy="65" r=".51"/>
<circle cx="142.2" cy="62.5" r=".51"/>
<circle cx="147.3" cy="67.6" r=".51"/>
<circle cx="160" cy="70.1" r=".51"/>
<circle cx="165.1" cy="72.6" r=".51"/>
<circle cx="177.8" cy="75.2" r=".51"/>
<circle cx="182.8" cy="77.7" r=".51"/>
<circle cx="71.1" cy="90.4" r=".51"/>
<circle cx="99" cy="90.4" r=".51"/>
<circle cx="195.5" cy="80.3" r=".51"/>
<circle cx="200.6" cy="82.8" r=".51"/>
<circle cx="213.3" cy="85.3" r=".51"/>
<circle cx="218.4" cy="87.9" r=".51"/>
<circle cx="99" cy="110.7" r=".51"/>
<circle cx="147.3" cy="110.7" r=".51"/>
<circle cx="160" cy="110.7" r=".51"/>
<circle cx="165.1" cy="110.7" r=".51"/>
<circle cx="177.8" cy="110.7" r=".51"/>
<circle cx="182.8" cy="110.7" r=".51"/>
<circle cx="195.5" cy="110.7" r=".51"/>
<circle cx="200.6" cy="110.7" r=".51"/>
<circle cx="213.3" cy="110.7" r=".51"/>
<circle cx="218.4" cy="110.7" r=".51"/>
<circle cx="238.7" cy="105.7" r=".51"/>
<circle cx="238.7" cy="115.8" r=".51"/>
<circle cx="261.5" cy="115.8" r=".51"/>
<circle cx="261.5" cy="105.7" r=".51"/>
<circle cx="88.9" cy="123.4" r=".51"/>
</g>
<path d="M89.7 107.9l.9 .3-.9 .3v-.3h.3" fill="none" stroke="#000" stroke-width=".34"/>
<g font-size="5.4">
<text x="180.7" y="184.4">Backplane Connections</text>
<text x="264.3" y="184.4">A</text>
<text x="197.9" y="190.7">CougSat-1: EPS</text>
<text x="248.1" y="190.7">68-0002</text>
<text x="198.3" y="197.1">Bradley L. Davis</text>
<text x="255.9" y="197.1">3.1.0</text>
<text x="194.8" y="203.4">2020-12-04 12:38</text>
<text x="257.4" y="203.4">9/13</text>
</g>
<g font-size="3.6">
<text x="168.9" y="184.4">Title:</text>
<text x="239.9" y="184.4">Size:</text>
<text x="168.9" y="190.7">Project:</text>
<text x="240" y="190.7">SKU:</text>
<text x="168.9" y="197.1">Designer:</text>
<text x="239.9" y="197.1">Rev:</text>
<text x="168.9" y="203.4">Date:</text>
<text x="239.9" y="203.4">Page:</text>
</g>
<g font-size="2.5">
<text x="63.5" y="22.7">CAD Note:</text>
<text x="63.5" y="25.4">Decoupling</text>
<text x="245.3" y="34.2">J6POWER</text>
<text x="51.1" y="39.2">U15</text>
<text x="109.8" y="41.8">J6GPIO</text>
<text x="226.6" y="39.6">PR_3.3V-0</text>
<text x="26.7" y="47.2">JTAG_TCK</text>
<text x="226.6" y="42.2">PR_3.3V-1</text>
<text x="226.6" y="44.7">PR_3.3V-2</text>
<text x="226.6" y="47.2">PR_3.3V-3</text>
<text x="26.7" y="52.3">JTAG_TDI</text>
<text x="226.6" y="49.8">PR_3.3V-4</text>
<text x="226.6" y="52.3">PR_3.3V-5</text>
<text x="226.6" y="54.9">PR_3.3V-6</text>
<text x="226.6" y="57.4">PR_3.3V-7</text>
<text x="226.6" y="59.9">PR_3.3V-8</text>
<text x="15.2" y="63.2">Note:</text>
<text x="15.2" y="65.9">STM32 includes</text>
<text x="45.2" y="62.1">TXS0102DQM</text>
<text x="48.7" y="64.1">09-0001</text>
<text x="225.2" y="65">PR_3.3V-10</text>
<text x="226.6" y="62.5">PR_3.3V-9</text>
<text x="15.2" y="68.6">JTAG termination</text>
<text x="106.3" y="67.2">CougSat Card</text>
<text x="109.6" y="69.2">68-0002</text>
<text x="225.2" y="70.1">PR_3.3V-12</text>
<text x="225.3" y="67.6">PR_3.3V-11</text>
<text x="51.1" y="72.3">U14</text>
<text x="109.8" y="74.8">J6JTAG</text>
<text x="225.5" y="72.6">PR_BATT-0</text>
<text x="225.5" y="75.2">PR_BATT-1</text>
<text x="225.5" y="77.7">PR_BATT-2</text>
<text x="26.7" y="80.3">JTAG_TDO</text>
<text x="225.5" y="80.3">PR_BATT-3</text>
<text x="225.5" y="82.8">PR_BATT-4</text>
<text x="26.7" y="85.3">JTAG_TMS</text>
<text x="225.5" y="85.3">PR_BATT-5</text>
<text x="225.5" y="87.9">PR_BATT-6</text>
<text x="45.2" y="95.1">TXS0102DQM</text>
<text x="77.8" y="90.4">JTAG_EN_PMIC</text>
<text x="48.7" y="97.2">09-0001</text>
<text x="74.9" y="100.6">PC_3.3V-5</text>
<text x="106.3" y="100.2">CougSat Card</text>
<text x="243.4" y="97.7">CougSat Card</text>
<text x="246.8" y="99.7">68-0002</text>
<text x="109.6" y="102.2">68-0002</text>
<text x="52.1" y="119">IFJR drives JTAG_EN_PMIC</text>
<text x="52.1" y="121.7">high when programming.</text>
<text x="52.1" y="124.3">This ORing FETs ensure</text>
<text x="52.1" y="127">its power rail stays on when</text>
<text x="52.1" y="129.7">programming.</text>
<text x="142.2" y="128.5">PC_3.3V-0</text>
<text x="142.2" y="131.1">PC_3.3V-1</text>
<text x="187.9" y="128.5">PC_3.3V-8</text>
<text x="187.9" y="131.1">PC_3.3V-9</text>
<text x="233.6" y="128.5">PC_BATT-3</text>
<text x="233.6" y="131.1">PC_BATT-4</text>
<text x="142.2" y="133.6">PC_3.3V-2</text>
<text x="142.2" y="136.1">PC_3.3V-3</text>
<text x="187.9" y="133.6">PC_3.3V-10</text>
<text x="187.9" y="136.1">PC_3.3V-11</text>
<text x="233.6" y="133.6">PC_BATT-5</text>
<text x="233.6" y="136.1">PC_BATT-6</text>
<text x="142.2" y="138.7">PC_3.3V-4</text>
<text x="142.2" y="141.2">PC_3.3V-5</text>
<text x="142.2" y="143.8">PC_3.3V-6</text>
<text x="187.9" y="138.7">PC_3.3V-12</text>
<text x="187.9" y="141.2">PC_BATT-0</text>
<text x="187.9" y="143.8">PC_BATT-1</text>
<text x="233.6" y="138.7">PC_BH-0</text>
<text x="233.6" y="141.2">PC_BH-1</text>
<text x="233.6" y="143.8">PC_DP-0</text>
<text x="83.3" y="148.8">BUS_I2C0_SDA</text>
<text x="109.8" y="145.9">J6DATA</text>
<text x="142.2" y="146.3">PC_3.3V-7</text>
<text x="187.9" y="146.3">PC_BATT-2</text>
<text x="233.6" y="146.3">PC_DP-1</text>
<text x="83.5" y="151.3">BUS_I2C0_SCL</text>
<text x="84" y="153.9">BUS_I2C0_IRQ</text>
<text x="215.8" y="169.1">PC_3.3V-PV</text>
<text x="80.2" y="174.2">BUS_CTRL_SYNC</text>
<text x="106.3" y="191.6">CougSat Card</text>
<text x="109.6" y="193.6">68-0002</text>
</g>
<g font-size="2.1">
<text x="41.6" y="41.8">1</text>
<text x="63.8" y="41.8">8</text>
<text x="243.5" y="40.4">PR_3.3V-0</text>
<text x="243.5" y="37.8">PWR_CTRL_SW</text>
<text x="41.6" y="46.9">2</text>
<text x="45.5" y="42.9">VCCA</text>
<text x="55.3" y="42.9">VCCB</text>
<text x="63.8" y="46.9">7</text>
<text x="106.4" y="45.5">GPIO-0</text>
<text x="243.5" y="42.9">PR_3.3V-1</text>
<text x="243.5" y="45.5">PR_3.3V-2</text>
<text x="41.6" y="52">3</text>
<text x="45.5" y="48">A1</text>
<text x="45.5" y="53.1">A2</text>
<text x="58.5" y="48">B1</text>
<text x="58.5" y="53.1">B2</text>
<text x="63.8" y="52">6</text>
<text x="106.4" y="48">GPIO-1</text>
<text x="106.4" y="50.5">GPIO-2</text>
<text x="106.4" y="53.1">GPIO-3</text>
<text x="243.5" y="48">PR_3.3V-3</text>
<text x="243.5" y="50.5">PR_3.3V-4</text>
<text x="243.5" y="53.1">PR_3.3V-5</text>
<text x="41.6" y="57.1">4</text>
<text x="45.5" y="58.2">DGND</text>
<text x="58.1" y="58.2">OE</text>
<text x="63.8" y="57.1">5</text>
<text x="106.4" y="55.6">GPIO-4</text>
<text x="106.4" y="58.2">GPIO-5</text>
<text x="243.5" y="55.6">PR_3.3V-6</text>
<text x="243.5" y="58.2">PR_3.3V-7</text>
<text x="106.4" y="60.7">GPIO-6</text>
<text x="106.4" y="63.2">GPIO-7</text>
<text x="243.5" y="60.7">PR_3.3V-8</text>
<text x="243.5" y="63.2">PR_3.3V-9</text>
<text x="243.5" y="65.8">PR_3.3V-10</text>
<text x="243.5" y="68.3">PR_3.3V-11</text>
<text x="243.5" y="70.9">PR_3.3V-12</text>
<text x="41.6" y="74.8">1</text>
<text x="45.5" y="75.9">VCCA</text>
<text x="55.3" y="75.9">VCCB</text>
<text x="63.8" y="74.8">8</text>
<text x="243.5" y="73.4">PR_BATT-0</text>
<text x="243.5" y="75.9">PR_BATT-1</text>
<text x="41.6" y="79.9">2</text>
<text x="45.5" y="81">A1</text>
<text x="58.5" y="81">B1</text>
<text x="63.8" y="79.9">7</text>
<text x="106.4" y="78.5">BUS_JTAG_TCK</text>
<text x="106.4" y="81">BUS_JTAG_TDI</text>
<text x="106.4" y="83.6">BUS_JTAG_TDO</text>
<text x="243.5" y="78.5">PR_BATT-2</text>
<text x="243.5" y="81">PR_BATT-3</text>
<text x="243.5" y="83.6">PR_BATT-4</text>
<text x="41.6" y="85">3</text>
<text x="45.5" y="86.1">A2</text>
<text x="58.5" y="86.1">B2</text>
<text x="63.8" y="85">6</text>
<text x="106.4" y="86.1">BUS_JTAG_TMS</text>
<text x="106.4" y="88.6">BUS_JTAG_EN-0</text>
<text x="243.5" y="86.1">PR_BATT-5</text>
<text x="243.5" y="88.6">PR_BATT-6</text>
<text x="41.6" y="90.1">4</text>
<text x="45.5" y="91.2">DGND</text>
<text x="58.1" y="91.2">OE</text>
<text x="63.8" y="90.1">5</text>
<text x="106.4" y="91.2">BUS_JTAG_EN-1</text>
<text x="106.4" y="93.7">BUS_JTAG_EN-2</text>
<text x="243.5" y="91.2">PGND</text>
<text x="243.5" y="93.7">CHASSIS</text>
<text x="106.4" y="96.3">BUS_JTAG_EN-3</text>
<text x="106.4" y="149.6">BUS_I2C0_SDA</text>
<text x="106.4" y="152.1">BUS_I2C0_SCL</text>
<text x="106.4" y="154.6">BUS_I2C0_IRQ</text>
<text x="106.4" y="157.2">BUS_I2C1_SDA</text>
<text x="106.4" y="159.7">BUS_I2C1_SCL</text>
<text x="106.4" y="162.3">BUS_I2C1_IRQ</text>
<text x="106.4" y="164.8">BUS_SPI_SCK</text>
<text x="106.4" y="167.3">BUS_SPI_MISO</text>
<text x="106.4" y="169.9">BUS_SPI_MOSI</text>
<text x="106.4" y="175">CTRL_SYNC</text>
<text x="106.4" y="180">COM_SPI_SCK</text>
<text x="106.4" y="182.6">COM_SPI_MISO</text>
<text x="106.4" y="185.1">COM_SPI_MOSI</text>
<text x="106.4" y="187.7">COM_SPI_CS</text>
</g>
<g font-size="1.8">
<text x="33.7" y="16.4">3.3V</text>
<text x="49" y="16.4">3.3V</text>
<text x="150.1" y="17.4">C79</text>
<text x="167.9" y="17.4">C82</text>
<text x="185.6" y="17.4">C88</text>
<text x="203.4" y="17.4">C94</text>
<text x="221.2" y="17.4">C103</text>
<text x="38.4" y="23">11-104A</text>
<text x="38.4" y="21.5">100nF 10%</text>
<text x="38.4" y="20">C32</text>
<text x="53.6" y="23">11-104A</text>
<text x="53.6" y="21.5">100nF 10%</text>
<text x="53.6" y="20">C30</text>
<text x="150.1" y="20.5">11-106A</text>
<text x="150.1" y="22">1608</text>
<text x="150.1" y="23.5">6.3V</text>
<text x="150.1" y="19">10µF 10%</text>
<text x="167.9" y="20.5">11-106A</text>
<text x="167.9" y="22">1608</text>
<text x="167.9" y="23.5">6.3V</text>
<text x="167.9" y="19">10µF 10%</text>
<text x="185.6" y="20.5">11-106A</text>
<text x="185.6" y="22">1608</text>
<text x="185.6" y="23.5">6.3V</text>
<text x="185.6" y="19">10µF 10%</text>
<text x="203.4" y="20.5">11-106A</text>
<text x="203.4" y="22">1608</text>
<text x="203.4" y="23.5">6.3V</text>
<text x="203.4" y="19">10µF 10%</text>
<text x="221.2" y="20.5">11-106A</text>
<text x="221.2" y="22">1608</text>
<text x="221.2" y="23.5">6.3V</text>
<text x="221.2" y="19">10µF 10%P</text>
<text x="33.9" y="29.3">D</text>
<text x="38.4" y="24.6">1608</text>
<text x="38.4" y="26.1">50V</text>
<text x="38.4" y="27.6">X7R</text>
<text x="49.1" y="29.3">D</text>
<text x="53.6" y="24.6">1608</text>
<text x="53.6" y="26.1">50V</text>
<text x="53.6" y="27.6">X7R</text>
<text x="131.3" y="29.1">10µF 10%</text>
<text x="136.2" y="27.6">C76</text>
<text x="149.1" y="29.1">10µF 10%</text>
<text x="150.1" y="25.1">X5R</text>
<text x="154" y="27.6">C80</text>
<text x="166.9" y="29.1">10µF 10%</text>
<text x="167.9" y="25.1">X5R</text>
<text x="171.7" y="27.6">C84</text>
<text x="184.7" y="29.1">10µF 10%</text>
<text x="185.6" y="25.1">X5R</text>
<text x="189.5" y="27.6">C89</text>
<text x="202.4" y="29.1">10µF 10%</text>
<text x="203.4" y="25.1">X5R</text>
<text x="207.3" y="27.6">C95</text>
<text x="221.2" y="25.1">X5R</text>
<text x="132.9" y="30.6">11-106A</text>
<text x="135.5" y="32.2">1608</text>
<text x="135.8" y="33.7">6.3V</text>
<text x="136" y="35.2">X5R</text>
<text x="150.7" y="30.6">11-106A</text>
<text x="153.3" y="32.2">1608</text>
<text x="153.5" y="33.7">6.3V</text>
<text x="153.8" y="35.2">X5R</text>
<text x="168.4" y="30.6">11-106A</text>
<text x="171.1" y="32.2">1608</text>
<text x="171.3" y="33.7">6.3V</text>
<text x="171.6" y="35.2">X5R</text>
<text x="186.2" y="30.6">11-106A</text>
<text x="188.9" y="32.2">1608</text>
<text x="189.1" y="33.7">6.3V</text>
<text x="189.4" y="35.2">X5R</text>
<text x="204" y="30.6">11-106A</text>
<text x="206.6" y="32.2">1608</text>
<text x="206.8" y="33.7">6.3V</text>
<text x="207.1" y="35.2">X5R</text>
<text x="36.3" y="36.7">3.3V</text>
<text x="66.8" y="36.7">3.3V</text>
<text x="129.9" y="40.3">7A2&gt;</text>
<text x="136.2" y="40.3">IN</text>
<text x="14.6" y="47.9">&lt;10A1</text>
<text x="21.4" y="47.9">Out</text>
<text x="129.9" y="42.8">7A4&gt;</text>
<text x="129.9" y="45.3">7A6&gt;</text>
<text x="129.9" y="47.9">7B2&gt;</text>
<text x="136.2" y="42.8">IN</text>
<text x="136.2" y="45.3">IN</text>
<text x="136.2" y="47.9">IN</text>
<text x="14.6" y="53">&lt;10A1</text>
<text x="21.4" y="53">Out</text>
<text x="129.9" y="50.4">7B4&gt;</text>
<text x="129.9" y="53">7B6&gt;</text>
<text x="136.2" y="50.4">IN</text>
<text x="136.2" y="53">IN</text>
<text x="129.8" y="55.5">7C2&gt;</text>
<text x="129.8" y="58">7C4&gt;</text>
<text x="136.2" y="55.5">IN</text>
<text x="136.2" y="58">IN</text>
<text x="36.4" y="62.2">D</text>
<text x="129.8" y="60.6">7C6&gt;</text>
<text x="129.8" y="63.1">7D2&gt;</text>
<text x="129.8" y="65.7">7D4&gt;</text>
<text x="136.2" y="60.6">IN</text>
<text x="136.2" y="63.1">IN</text>
<text x="136.2" y="65.7">IN</text>
<text x="36.3" y="69.7">3.3V</text>
<text x="66.8" y="69.7">3.3V</text>
<text x="129.8" y="68.2">7D6&gt;</text>
<text x="129.8" y="70.7">7D2&gt;</text>
<text x="136.2" y="68.2">IN</text>
<text x="136.2" y="70.7">IN</text>
<text x="129.9" y="73.3">8A2&gt;</text>
<text x="129.9" y="75.8">8A4&gt;</text>
<text x="136.2" y="73.3">IN</text>
<text x="136.2" y="75.8">IN</text>
<text x="14.6" y="80.9">10B1&gt;</text>
<text x="22" y="80.9">IN</text>
<text x="129.9" y="78.4">8A6&gt;</text>
<text x="129.9" y="80.9">8B2&gt;</text>
<text x="129.9" y="83.4">8B4&gt;</text>
<text x="136.2" y="78.4">IN</text>
<text x="136.2" y="80.9">IN</text>
<text x="136.2" y="83.4">IN</text>
<text x="14.6" y="86">&lt;10A1</text>
<text x="21.4" y="86">Out</text>
<text x="129.8" y="88.5">8C2&gt;</text>
<text x="129.9" y="86">8B6&gt;</text>
<text x="136.2" y="86">IN</text>
<text x="136.2" y="88.5">IN</text>
<text x="36.4" y="95.3">D</text>
<text x="131.3" y="92.6">10µF 10%</text>
<text x="132.9" y="94.1">11-106A</text>
<text x="135.5" y="95.6">1608</text>
<text x="136.2" y="91.1">C73</text>
<text x="149.1" y="92.6">10µF 10%</text>
<text x="150.7" y="94.1">11-106A</text>
<text x="153.3" y="95.6">1608</text>
<text x="154" y="91.1">C70</text>
<text x="166.9" y="92.6">10µF 10%</text>
<text x="168.4" y="94.1">11-106A</text>
<text x="171.1" y="95.6">1608</text>
<text x="171.7" y="91.1">C60</text>
<text x="184.7" y="92.6">10µF 10%</text>
<text x="186.2" y="94.1">11-106A</text>
<text x="188.9" y="95.6">1608</text>
<text x="189.5" y="91.1">C56</text>
<text x="202.4" y="92.6">10µF 10%</text>
<text x="204" y="94.1">11-106A</text>
<text x="206.6" y="95.6">1608</text>
<text x="207.3" y="91.1">C53</text>
<text x="63.9" y="101.2">&lt;7B5</text>
<text x="69.7" y="101.2">Out</text>
<text x="135.8" y="97.2">6.3V</text>
<text x="136" y="98.7">X5R</text>
<text x="150.1" y="101.2">C71</text>
<text x="153.5" y="97.2">6.3V</text>
<text x="153.8" y="98.7">X5R</text>
<text x="167.9" y="101.2">C62</text>
<text x="171.3" y="97.2">6.3V</text>
<text x="171.6" y="98.7">X5R</text>
<text x="185.6" y="101.2">C58</text>
<text x="189.1" y="97.2">6.3V</text>
<text x="189.4" y="98.7">X5R</text>
<text x="203.4" y="101.2">C54</text>
<text x="206.8" y="97.2">6.3V</text>
<text x="207.1" y="98.7">X5R</text>
<text x="221.2" y="101.2">C52</text>
<text x="73.1" y="106.6">DMN53D0LDW</text>
<text x="81.7" y="105">Q9B</text>
<text x="150.1" y="104.3">11-106A</text>
<text x="150.1" y="105.8">1608</text>
<text x="150.1" y="107.3">6.3V</text>
<text x="150.1" y="102.7">10µF 10%</text>
<text x="167.9" y="104.3">11-106A</text>
<text x="167.9" y="105.8">1608</text>
<text x="167.9" y="107.3">6.3V</text>
<text x="167.9" y="102.7">10µF 10%</text>
<text x="185.6" y="104.3">11-106A</text>
<text x="185.6" y="105.8">1608</text>
<text x="185.6" y="107.3">6.3V</text>
<text x="185.6" y="102.7">10µF 10%</text>
<text x="203.4" y="104.3">11-106A</text>
<text x="203.4" y="105.8">1608</text>
<text x="203.4" y="107.3">6.3V</text>
<text x="203.4" y="102.7">10µF 10%</text>
<text x="221.2" y="104.3">11-106A</text>
<text x="221.2" y="105.8">1608</text>
<text x="221.2" y="107.3">6.3V</text>
<text x="221.2" y="102.7">10µF 10%</text>
<text x="249" y="104.3">R9</text>
<text x="78.9" y="108.1">56-0007</text>
<text x="79.7" y="111.1">250mA</text>
<text x="81.5" y="112.6">2.5Ω</text>
<text x="82.2" y="109.6">50V</text>
<text x="94.5" y="113.9">R16</text>
<text x="150.1" y="108.8">X5R</text>
<text x="167.9" y="108.8">X5R</text>
<text x="185.6" y="108.8">X5R</text>
<text x="203.4" y="108.8">X5R</text>
<text x="221.2" y="108.8">X5R</text>
<text x="241.2" y="108.3">0Ω &lt;20mΩ/1/10W</text>
<text x="246" y="109.9">1608/70°C Max 2A</text>
<text x="246.9" y="111.4">21-0000</text>
<text x="89.1" y="115.4">10kΩ 0.1%</text>
<text x="91.3" y="117">21-1002</text>
<text x="93.9" y="118.5">1608</text>
<text x="229.4" y="115.6">P</text>
<text x="241.2" y="118.5">0Ω &lt;20mΩ/1/10W</text>
<text x="248.5" y="114.4">R92</text>
<text x="89.8" y="121.5">25ppm/°C</text>
<text x="93.5" y="120">1/8W</text>
<text x="237.1" y="123.2">P</text>
<text x="246" y="120">1608/70°C Max 2A</text>
<text x="246.9" y="121.5">21-0000</text>
<text x="259.9" y="123.2">C</text>
<text x="87.2" y="128.3">D</text>
<text x="131.4" y="129.2">10A1&gt;</text>
<text x="131.4" y="131.7">10A1&gt;</text>
<text x="138.8" y="129.2">IN</text>
<text x="138.8" y="131.7">IN</text>
<text x="177.1" y="129.2">10C1&gt;</text>
<text x="177.1" y="131.7">10C1&gt;</text>
<text x="184.5" y="129.2">IN</text>
<text x="184.5" y="131.7">IN</text>
<text x="222.8" y="129.2">10C1&gt;</text>
<text x="222.8" y="131.7">10A1&gt;</text>
<text x="230.2" y="129.2">IN</text>
<text x="230.2" y="131.7">IN</text>
<text x="131.4" y="134.2">10A1&gt;</text>
<text x="131.4" y="136.8">10A1&gt;</text>
<text x="138.8" y="136.8">IN</text>
<text x="138.8" y="134.2">IN</text>
<text x="177.1" y="136.8">10C1&gt;</text>
<text x="177.1" y="134.2">10C1&gt;</text>
<text x="184.5" y="136.8">IN</text>
<text x="184.5" y="134.2">IN</text>
<text x="222.8" y="134.2">10C1&gt;</text>
<text x="222.8" y="136.8">10C1&gt;</text>
<text x="230.2" y="136.8">IN</text>
<text x="230.2" y="134.2">IN</text>
<text x="131.4" y="139.3">10D1&gt;</text>
<text x="131.4" y="141.9">10D1&gt;</text>
<text x="138.8" y="139.3">IN</text>
<text x="138.8" y="141.9">IN</text>
<text x="177.2" y="139.3">10B1&gt;</text>
<text x="177.2" y="141.9">10B1&gt;</text>
<text x="184.5" y="139.3">IN</text>
<text x="184.5" y="141.9">IN</text>
<text x="222.8" y="139.3">10A1&gt;</text>
<text x="222.8" y="141.9">10A1&gt;</text>
<text x="230.2" y="139.3">IN</text>
<text x="230.2" y="141.9">IN</text>
<text x="66.9" y="149.5">&lt;10B4&gt;</text>
<text x="75.3" y="149.5">BI</text>
<text x="131.4" y="144.4">10C1&gt;</text>
<text x="131.4" y="146.9">10C1&gt;</text>
<text x="138.8" y="146.9">IN</text>
<text x="138.8" y="144.4">IN</text>
<text x="151.7" y="149.5">RN19</text>
<text x="177.1" y="144.4">10C1&gt;</text>
<text x="177.1" y="146.9">10C1&gt;</text>
<text x="184.5" y="146.9">IN</text>
<text x="184.5" y="144.4">IN</text>
<text x="197.4" y="149.5">RN18</text>
<text x="222.8" y="146.9">10C1&gt;</text>
<text x="222.8" y="144.4">10A1&gt;</text>
<text x="230.2" y="146.9">IN</text>
<text x="230.2" y="144.4">IN</text>
<text x="243.1" y="149.5">RN15</text>
<text x="66.9" y="154.5">&lt;10A4&gt;</text>
<text x="68" y="152">&lt;10A4</text>
<text x="74.7" y="152">Out</text>
<text x="75.3" y="154.5">BI</text>
<text x="149" y="151">10kΩ 5%</text>
<text x="149.7" y="152.5">26-0001</text>
<text x="151" y="155.5">1/16W</text>
<text x="152.3" y="154">3264</text>
<text x="194.6" y="151">10kΩ 5%</text>
<text x="195.4" y="152.5">26-0001</text>
<text x="196.6" y="155.5">1/16W</text>
<text x="198" y="154">3264</text>
<text x="240.4" y="151">10kΩ 5%</text>
<text x="241.1" y="152.5">26-0001</text>
<text x="242.4" y="155.5">1/16W</text>
<text x="243.7" y="154">3264</text>
<text x="147.3" y="157.1">200ppm/°C</text>
<text x="155.8" y="161.2">P</text>
<text x="193" y="157.1">200ppm/°C</text>
<text x="201.5" y="161.2">P</text>
<text x="238.7" y="157.1">200ppm/°C</text>
<text x="247.2" y="161.2">P</text>
<text x="235.9" y="167.7">R11</text>
<text x="205.1" y="169.8">10B1&gt;</text>
<text x="212.4" y="169.8">IN</text>
<text x="228.5" y="171.8">10kΩ 0.1%/1/8W</text>
<text x="233.3" y="173.3">1608/25ppm/°C</text>
<text x="247.2" y="173.9">P</text>
<text x="66.9" y="174.8">&lt;10B4&gt;</text>
<text x="75.3" y="174.8">BI</text>
<text x="234.2" y="174.8">21-1002</text>
</g>
</svg>
